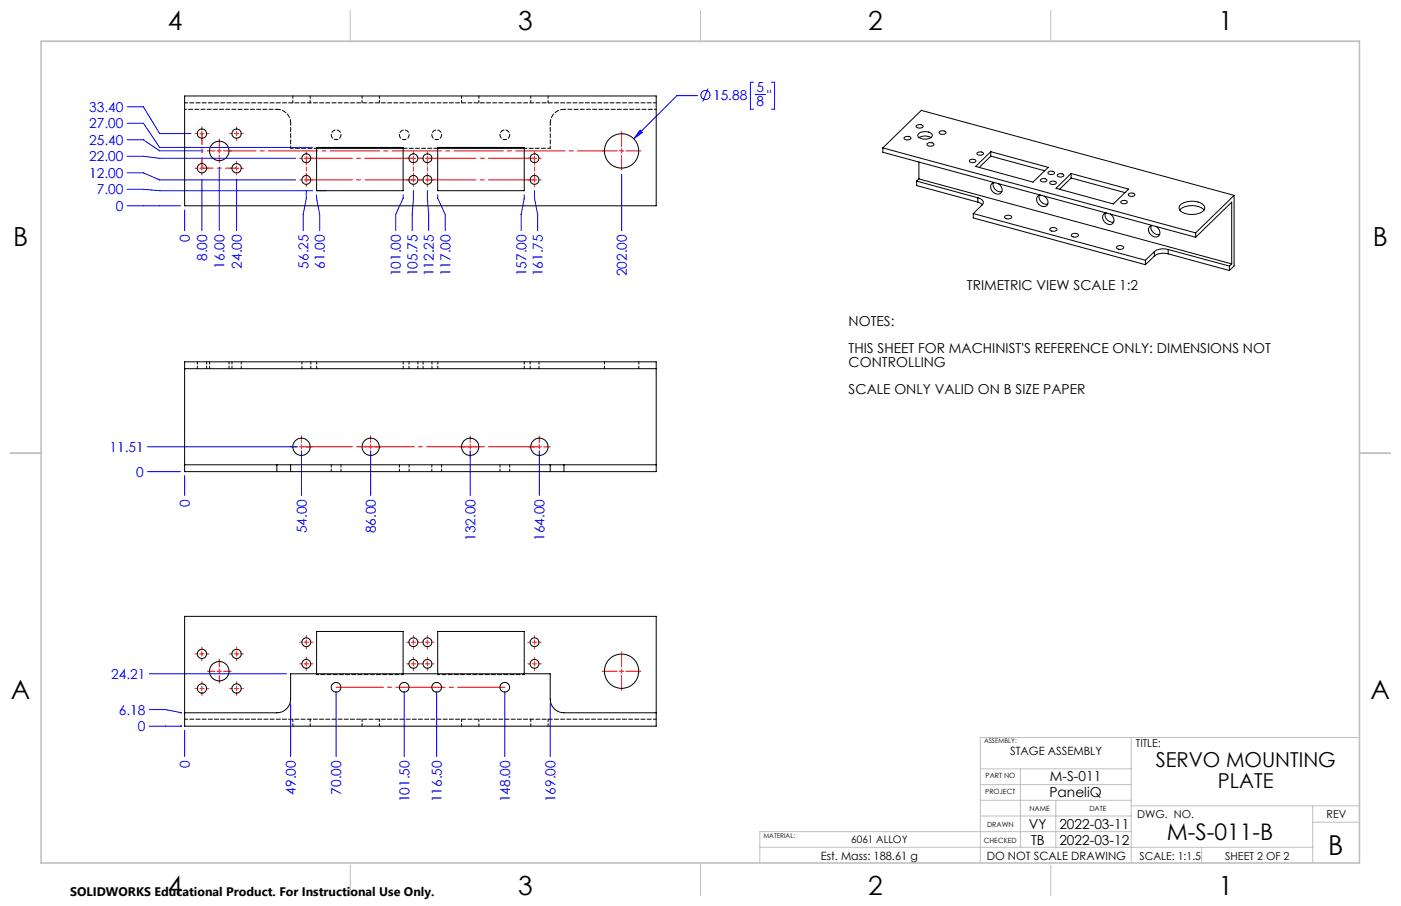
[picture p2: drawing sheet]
<svg xmlns="http://www.w3.org/2000/svg" width="432mm" height="279mm" viewBox="0 0 432 279" stroke-linecap="round" stroke-linejoin="round" font-family="sans-serif">
<g fill="none" stroke="#00f" stroke-width=".31">
<path d="M39.2 38h5l5 7.5h47.1M39.2 32.9h5l5 8.3h9.7M215 29.5h-6.4l-13.3 13.3M218.2 27.3l-1.6 4M232.2 25.4h-.9v8.3h.9M232.7 29.2h3.3M237.8 25.4h.9v8.3h-.9M39.2 58.4h5l5 .4h47.1M39.2 53.3h5l5 2.2h41.9M39.2 48.2h5l5 .6h41.9M39.2 43.1h5l5 3.4h13.5M62.2 55.2v16"/>
<path d="M67.6 51.5v19.7M72.9 55.2v16M94.4 58.8v2.3l-.9 5v5.1M127.4 58.8l-.4 7.3v5.1M131.7 58.8l.4 7.3v5.1M164.7 58.8v2.3l1 5v5.1M191.6 53.8v17.4M197.3 40.1l.7 .7-2.7 2zM39.2 63.5h16.4M56.9 64.7v6.5M97.6 60.1v1l.9 5v5.1M124.2 60.1v1l-2.2 5v5.1"/>
<path d="M134.9 60.1v1l2.3 5v5.1M161.6 60.1v1l-1 5v5.1M45.5 137.8h46.2M92.9 139.1v13.7M114.2 139.1v13.7M144.9 139.1v13.7M166.2 139.1v13.7M45.5 145.5h10.1M56.9 146.7v6.1M46 218.8h5l5 1h-.4M46 207.8h42.3M89.6 216.9v16.4"/>
<path d="M103.6 213.2v20.1M124.6 213.2v20.1M134.6 213.2v20.1M155.6 213.2v20.1M169.6 216.9v16.4M46 223.9h10M56.9 225.2v8.1"/>
<circle cx="217.4" cy="29.3" r="1.41"/>
</g>
<g fill="none" stroke="#f00" stroke-width=".31">
<path d="M62.2 39.1v.8M72.9 39.1v.8M60.1 51.9h.8M60.1 41.2h.8M61.6 51.9h1.3M61.6 41.2h1.3M62.2 40.5v1.4M62.2 42.5v.8M62.2 49.8v.8M62.2 51.2v1.3M62.2 53.2v.8M63.6 51.9h.7"/>
<path d="M63.6 41.2h.7M63.9 46.5h2.4M66.9 46.5h1.3M67.6 42.9v2.3M67.6 45.9v1.3M67.6 47.9v2.3M68.9 46.5h2.4M70.8 51.9h.8M70.8 41.2h.8M72.2 51.9h1.4M72.2 41.2h1.4M72.9 40.5v1.4"/>
<path d="M72.9 42.5v.8M72.9 49.8v.8M72.9 51.2v1.3M72.9 53.2v.8M74.3 51.9h.7M74.3 41.2h.7M92.4 48.8h.7M92.4 55.5h.7M93.7 48.8h1.4M93.7 55.5h1.4M94.4 46.8v.7M94.4 48.2v1.3"/>
<path d="M94.4 50.1v.7M94.4 53.4v.8M94.4 54.8v1.4M94.4 56.8v.7M95.7 48.8h.7M95.7 55.5h.7M125.4 48.8h.7M125.4 55.5h.7M126.8 48.8h1.3M126.8 55.5h1.3M127.4 46.8v.7M127.4 48.2v1.3"/>
<path d="M127.4 50.1v.7M127.4 53.4v.8M127.4 54.8v1.4M127.4 56.8v.7M128.7 48.8h.7M128.7 55.5h.7M129.7 48.8h.7M129.7 55.5h.7M131.1 48.8h1.3M131.1 55.5h1.3M131.7 46.8v.7M131.7 48.2v1.3"/>
<path d="M131.7 50.1v.7M131.7 53.4v.8M131.7 54.8v1.4M131.7 56.8v.7M133.1 48.8h.7M133.1 55.5h.7M162.7 48.8h.7M162.7 55.5h.7M164.1 48.8h1.3M164.1 55.5h1.3M164.7 46.8v.7M164.7 48.2v1.3"/>
<path d="M164.7 50.1v.7M164.7 53.4v.8M164.7 54.8v1.4M164.7 56.8v.7M166.1 48.8h.7M166.1 55.5h.7M185.6 46.5h4.7M190.9 46.5h1.3M191.6 40.6v4.6M191.6 45.9v1.3M191.6 47.9v4.6M192.9 46.5h4.6"/>
<path d="M89.6 137.8h2M92.3 137.8h1.3M92.9 134.4v2.1M92.9 137.1v1.4M92.9 139.1v2M94.2 137.8h2M110.9 137.8h2M113.6 137.8h1.3M114.2 134.4v2.1M114.2 137.1v1.4M114.2 139.1v2M115.6 137.8h2"/>
<path d="M141.6 137.8h2M144.3 137.8h1.3M144.9 134.4v2.1M144.9 137.1v1.4M144.9 139.1v2M146.3 137.8h1.9M162.9 137.8h2M165.6 137.8h1.3M166.2 134.4v2.1M166.2 137.1v1.4M166.2 139.1v2M167.6 137.8h2"/>
<path d="M62.2 199.6v.7M72.9 199.6v.7M92.4 198h.7M93.7 198h1.4M94.4 196v.7M94.4 197.4v1.3M94.4 199.4v.7M95.7 198h.7M125.4 198h.7M126.8 198h1.3M127.4 196v.7M127.4 197.4v1.3"/>
<path d="M127.4 199.4v.7M128.7 198h.7M129.7 198h.7M131.1 198h1.3M131.7 196v.7M131.7 197.4v1.3M131.7 199.4v.7M133.1 198h.7M162.7 198h.7M164.1 198h1.3M164.7 196v.7M164.7 197.4v1.3"/>
<path d="M164.7 199.4v.7M166.1 198h.7M60.1 201.6h.8M60.1 212.3h.8M61.6 201.6h1.3M61.6 212.3h1.3M62.2 201v1.3M62.2 203v.8M62.2 210.2v.8M62.2 211.7v1.3M62.2 213.7v.7M63.6 201.6h.7"/>
<path d="M63.6 212.3h.7M63.9 207h2.4M66.9 207h1.3M67.6 203.3v2.4M67.6 206.3v1.3M67.6 208.3v2.3M68.9 207h2.4M70.8 201.6h.8M70.8 212.3h.8M72.2 201.6h1.4M72.2 212.3h1.4M72.9 201v1.3"/>
<path d="M72.9 203v.8M72.9 210.2v.8M72.9 211.7v1.3M72.9 213.7v.7M74.3 201.6h.7M74.3 212.3h.7M92.4 204.7h.7M93.7 204.7h1.4M94.4 202.7v.7M94.4 204v1.4M94.4 206.1v.7M95.7 204.7h.7"/>
<path d="M125.4 204.7h.7M126.8 204.7h1.3M127.4 202.7v.7M127.4 204v1.4M127.4 206.1v.7M128.7 204.7h.7M129.7 204.7h.7M131.1 204.7h1.3M131.7 202.7v.7M131.7 204v1.4M131.7 206.1v.7M133.1 204.7h.7"/>
<path d="M162.7 204.7h.7M164.1 204.7h1.3M164.7 202.7v.7M164.7 204v1.4M164.7 206.1v.7M166.1 204.7h.7M185.6 207h4.7M190.9 207h1.3M191.6 201v4.7M191.6 206.3v1.3M191.6 208.3v4.6M192.9 207h4.6"/>
</g>
<path d="M166.3 137.8h-73.4" fill="none" stroke="#f00" stroke-width=".31" stroke-dasharray="15.2 1.3 1.3 1.3" stroke-dashoffset="-.5"/>
<path d="M94.4 48.8v6.7M127.4 55.5v-6.7M131.8 48.8v6.7M164.8 55.5v-6.7" fill="none" stroke="#f00" stroke-width=".31" stroke-dasharray="15.2 1.3 1.3 1.3" stroke-dashoffset="13.8"/>
<path d="M94.4 55.5h70.4M164.8 48.8h-70.4" fill="none" stroke="#f00" stroke-width=".31" stroke-dasharray="15.2 1.3 1.3 1.3" stroke-dashoffset="1"/>
<path d="M62.3 51.9v-10.7M72.9 51.9h-10.6" fill="none" stroke="#f00" stroke-width=".31" stroke-dasharray="15.2 1.3 1.3 1.3" stroke-dashoffset="11.8"/>
<path d="M70.6 46.5h115.7" fill="none" stroke="#f00" stroke-width=".31" stroke-dasharray="15.2 1.3 1.3 1.3" stroke-dashoffset="6.9"/>
<path d="M155.6 211.9h-52" fill="none" stroke="#f00" stroke-width=".31" stroke-dasharray="15.2 1.3 1.3 1.3" stroke-dashoffset=".7"/>
<g fill="none" stroke="#c0c0c0" stroke-width=".31">
<path d="M12.7 12.7h406.3M108 3.2v9.5M215.9 3.2v9.5M323.8 3.2v9.5M3.1 139.7h9.6M419.1 139.7h9.5M302.2 237.1h46.5M314.5 237.1v24.2M348.7 227.4v38.7M419 227.4h-116.8v38.7M302.2 246.8h46.5M302.2 251.6h46.5"/>
<path d="M302.2 242h46.5M325.4 246.8v14.9M348.7 248.5h70.4M348.7 256.5h-114.5v9.6M404.6 248.5v17.6M404.6 253.6h14.4M108 266.7v9.6M215.9 266.7v9.6M234.2 261.3h170.4M323.8 266.8v9.5M370.3 261.3v4.8"/>
</g>
<path d="M12.7 12.7h406.3v253.4h-406.3z" fill="none" stroke="#c0c0c0" stroke-width=".5"/>
<path d="M97.6 58.8h3" fill="none" stroke="#00f" stroke-width=".31" stroke-dasharray="15.2 1.3 1.3 1.3"/>
<path d="M197.3 40.1l.7 .7-2.7 2z" fill="#00f"/>
<g fill="none" stroke="#000" stroke-width=".31">
<path d="M56.9 29.6h145.3v33.9h-145.3zM282.4 38.7a1.41 1.41 0 0 1 2.1 .3 1.28 1.28 0 0 1-2.1-.1zM97.6 45.5h26.6v13.3h-26.6zM97.6 45.8h26.6M134.9 45.5h26.7v13.3h-26.7zM134.9 45.8h26.7M272.1 45.6v1.4l96.4 26.2M272.1 45.6l96.4 26.2M272.1 45.6l11.9-11.6 96.4 26.3M278.7 42.4a1.24 1.24 0 0 1 2 .4 1.38 1.38 0 0 1-2.1-.3zM282.5 55.8l18.9 5.2M282.5 55.8v1.4l18.9 5.1"/>
<path d="M283 41.3a3.1 3.1 0 0 1 4.3 .3 2.1 2.1 0 0 1-2.6 1.3 1.35 1.35 0 0 1-1.7-1.6zM283.2 55.2l96.4 26.2M283.2 50v5.2M283.2 55.2l-.7 .6M283.3 42.4a3.6 3.6 0 0 1 3.6 0M285.8 44.3a1.46 1.46 0 0 1 2.1 .2 1.26 1.26 0 0 1-2.2-.1zM289.7 40.5a1.16 1.16 0 0 1 1.8 .5 1.29 1.29 0 0 1-2-.2zM298.8 49.5a1.31 1.31 0 0 1 2 .2 1.25 1.25 0 0 1-2-.1zM300.7 51.3l4.7-4.5 17.7 4.8-4.7 4.6zM301.1 47.2a1.36 1.36 0 0 1 2 .2 1.28 1.28 0 0 1-2-.1zM305.4 46.8v1.4M305.4 48.2l16.6 4.5"/>
<path d="M305.4 48.2l-3.6 3.4M306.1 56.4a2.29 2.29 0 0 0 2.7 2.7M306.5 56.3a1.53 1.53 0 0 0-1.2 1.2 1.53 1.53 0 0 0 .6 1.6 1.59 1.59 0 0 0 1.6 .8 1.59 1.59 0 0 0 1.4-1.2l-.3-1.1-.9-.9M320.9 55.3a1.03 1.03 0 0 1 1-.3 1.03 1.03 0 0 1 .7 .8 1.33 1.33 0 0 1-2-.2zM323 53.1a1.27 1.27 0 0 1 2 .2 1.09 1.09 0 0 1-1 .6 1.09 1.09 0 0 1-1-.8zM323.6 56.2a1.31 1.31 0 0 1 2 .2 1.25 1.25 0 0 1-2.1-.1zM325.5 58.1l4.6-4.6 17.7 4.8-4.7 4.6zM326 53.8a1.1 1.1 0 0 1 1.8 .5 1.27 1.27 0 0 1-1.9-.3zM330.1 53.5v1.4M330.1 54.9l16.6 4.5M330.1 54.9l-3.5 3.5M347.9 59.7a1.1 1.1 0 0 1 1.8 .5 1.14 1.14 0 0 1-1.9-.3z"/>
<path d="M300 65.9l53 14.4M300 65.9v1.3l53 14.4M301.4 61a1.41 1.41 0 0 1 1.3 .7 1.41 1.41 0 0 1 0 1.5l-2.7 2.7M301.4 62.3l1.4 .8M301.4 61v1.3M309.8 66.6a1.31 1.31 0 0 1 2 .4 1.25 1.25 0 0 1-2.2-.2zM320.3 60.2a2.29 2.29 0 0 0 2.6 2.7M320.6 60.1a1.63 1.63 0 0 0-1.2 1.5 1.63 1.63 0 0 0 1 1.6 1.51 1.51 0 0 0 2.3 .2 1.51 1.51 0 0 0-.2-2.3l-.7-.6M323.6 70.6a1.37 1.37 0 0 1 2.2 .2 1.41 1.41 0 0 1-2.3-.1zM330.2 72.4a1.37 1.37 0 0 1 2.2 .2 1.41 1.41 0 0 1-2.2-.1zM340.6 65.8a2.25 2.25 0 0 0 2.7 2.6M341 65.7a1.6 1.6 0 0 0-1.2 1.4 1.6 1.6 0 0 0 .9 1.6 1.51 1.51 0 0 0 2.3 .2 1.51 1.51 0 0 0-.1-2.3l-.7-.6"/>
<path d="M344.2 76a1.36 1.36 0 0 1 2.1 .4 1.25 1.25 0 0 1-2.2-.2zM345.5 62.1a1.33 1.33 0 0 1 2 .2 1.27 1.27 0 0 1-2.1 0zM354.8 69.6a2.26 2.26 0 0 0 2.6 2.7M355.1 69.5a1.59 1.59 0 0 0-1.2 1.5 1.59 1.59 0 0 0 1 1.6 1.5 1.5 0 0 0 2.3 .1 1.5 1.5 0 0 0-.2-2.2l-.7-.7M355.8 77.6l-2.8 2.7M355.8 77.6v1.4M355.8 79l-2.8 2.6M360 76.9a4.8 4.8 0 0 0-4.2 .7M360 78.3a5 5 0 0 0-4.2 .7M360 76.9l18.9 5.2M360 76.9v1.4M360 78.3l18.9 5.1"/>
<path d="M363.6 64.8a5.9 5.9 0 0 1 7.5 0M363.9 63.1a6 6 0 0 1 7.2 .3 1.57 1.57 0 0 1-1.3 2.3 6.1 6.1 0 0 1-6.2-.9l-.2-.8zM368.5 71.8v1.4M368.5 73.2l11.1-10.9v19.1M380.4 60.3l-11.9 11.5M380.4 60.3v21.7l-1.5 1.4M353 80.3v1.3M378.9 82.1v1.3M379.6 81.4l-.7 .7M56.9 113.7h145.3M56.9 143.3h28.4M85.3 143.3h4.3"/>
<path d="M85.3 145.5h4.3M85.3 145.5h-28.4v-33.9h145.3v33.9h-28.4M85.3 143.3v2.2M89.6 143.3h80M89.6 145.5h80M89.6 143.3v2.2M169.6 143.3h4.2M169.6 145.5h4.2M169.6 143.3v2.2M173.8 143.3h28.4M173.8 143.3v2.2M56.9 190.1h145.3v33.8h-145.3z"/>
<path d="M56.9 219.8h28.4a4.2 4.2 0 0 0 4.3-4.2v-7.8h80v7.8a4.2 4.2 0 0 0 4.2 4.2h28.4M97.6 207.8v-13.1h26.6v13.1M134.9 207.8v-13.1h26.7v13.1"/>
<circle cx="62.2" cy="41.2" r="1.44"/>
<circle cx="62.2" cy="51.9" r="1.44"/>
<circle cx="67.6" cy="46.5" r="3"/>
<circle cx="72.9" cy="41.2" r="1.44"/>
<circle cx="72.9" cy="51.9" r="1.44"/>
<circle cx="94.4" cy="55.5" r="1.36"/>
<circle cx="94.4" cy="48.8" r="1.36"/>
<circle cx="127.4" cy="55.5" r="1.37"/>
<circle cx="127.4" cy="48.8" r="1.37"/>
<circle cx="131.7" cy="55.5" r="1.37"/>
<circle cx="131.7" cy="48.8" r="1.37"/>
<circle cx="164.7" cy="55.5" r="1.36"/>
<circle cx="164.7" cy="48.8" r="1.36"/>
<circle cx="191.6" cy="46.5" r="5.3"/>
<circle cx="92.9" cy="137.8" r="2.66"/>
<circle cx="114.3" cy="137.8" r="2.66"/>
<circle cx="144.9" cy="137.8" r="2.66"/>
<circle cx="166.3" cy="137.8" r="2.66"/>
<circle cx="94.4" cy="198.1" r="1.36"/>
<circle cx="127.4" cy="198.1" r="1.37"/>
<circle cx="131.7" cy="198.1" r="1.37"/>
<circle cx="164.7" cy="198.1" r="1.36"/>
<circle cx="62.2" cy="201.7" r="1.44"/>
<circle cx="62.2" cy="212.3" r="1.44"/>
<circle cx="67.6" cy="207" r="3"/>
<circle cx="72.9" cy="201.7" r="1.43"/>
<circle cx="72.9" cy="212.3" r="1.43"/>
<circle cx="94.4" cy="204.7" r="1.36"/>
<circle cx="103.6" cy="212" r="1.5"/>
<circle cx="124.6" cy="212" r="1.5"/>
<circle cx="127.4" cy="204.7" r="1.37"/>
<circle cx="131.7" cy="204.7" r="1.37"/>
<circle cx="134.6" cy="212" r="1.5"/>
<circle cx="155.6" cy="212" r="1.5"/>
<circle cx="164.7" cy="204.7" r="1.36"/>
<circle cx="191.6" cy="207" r="5.3"/>
</g>
<g fill="none" stroke="#000" stroke-width=".31" stroke-dasharray="1.3 .6" stroke-dashoffset=".5">
<path d="M90.3 29.6v2.1M95.6 31.7v-2.1M111.6 29.6v2.1M116.9 31.7v-2.1M142.3 29.6v2.1M147.6 31.7v-2.1M163.6 29.6v2.1M168.9 31.7v-2.1M60.8 111.6v2.1M63.7 113.7v-2.1M64.6 111.6v2.1M70.6 113.7v-2.1"/>
<path d="M71.5 111.6v2.1M74.4 113.7v-2.1M93.1 111.6v2.1M95.8 113.7v-2.1M97.6 113.7v-2.1M124.3 113.7v-2.1M126.1 111.6v2.1M128.8 113.7v-2.1M130.4 111.6v2.1M133.1 113.7v-2.1M134.9 113.7v-2.1M161.6 113.7v-2.1"/>
<path d="M163.4 111.6v2.1M166.1 113.7v-2.1M186.3 111.6v2.1M196.9 113.7v-2.1M102.1 143.3v2.1M105.1 145.4v-2.1M123.1 143.3v2.1M126.1 145.4v-2.1M133.1 143.3v2.1M136.1 145.4v-2.1M154.1 143.3v2.1M157.1 145.4v-2.1"/>
<path d="M90.3 221.8v2.1M95.6 223.9v-2.1M111.6 221.8v2.1M116.9 223.9v-2.1M142.3 221.8v2.1M147.6 223.9v-2.1M163.6 221.8v2.1M168.9 223.9v-2.1"/>
</g>
<path d="M56.9 31.7h145.4M89.6 45.7h8M161.6 45.7h8M56.9 221.8h145.4" fill="none" stroke="#000" stroke-width=".31" stroke-dasharray="1.3 .6" stroke-dashoffset=".4"/>
<path d="M124.3 45.7h10.6" fill="none" stroke="#000" stroke-width=".31" stroke-dasharray="1.3 .6" stroke-dashoffset=".1"/>
<path d="M89.6 37.9v7.8M169.6 45.7v-7.8M97.6 208h26.7M134.9 208h26.7" fill="none" stroke="#000" stroke-width=".31" stroke-dasharray="1.3 .6" stroke-dashoffset=".6"/>
<path d="M85.4 33.7a4.2 4.2 0 0 1 4.2 4.2M169.6 37.9a4.2 4.2 0 0 1 4.2-4.2" fill="none" stroke="#000" stroke-width=".31" stroke-dasharray="1.3 .6" stroke-dashoffset=".2"/>
<path d="M56.9 33.7h28.5M173.8 33.7h28.5M103.6 43.1a1.5 1.5 0 0 0 1.4-2.2 1.5 1.5 0 0 0-2.5-.3 1.5 1.5 0 0 0 .7 2.4l.4 .1M124.6 43.1a1.5 1.5 0 0 0 1.4-2.2 1.5 1.5 0 0 0-2.5-.3 1.5 1.5 0 0 0 .7 2.4l.4 .1M134.6 43.1a1.5 1.5 0 0 0 1.4-2.2 1.5 1.5 0 0 0-2.5-.3 1.5 1.5 0 0 0 .7 2.4l.4 .1M155.6 43.1a1.5 1.5 0 0 0 1.4-2.2 1.5 1.5 0 0 0-2.5-.3 1.5 1.5 0 0 0 .7 2.4l.4 .1" fill="none" stroke="#000" stroke-width=".31" stroke-dasharray="1.3 .6" stroke-dashoffset=".7"/>
<path d="M97.6 207.8v.2M124.3 208v-.2M134.9 207.8v.2M161.6 208v-.2" fill="none" stroke="#000" stroke-width=".31" stroke-dasharray="1.3 .6"/>
<text font-size="8.5" x="409.4" y="263.6">B</text>
<g font-size="8.1">
<text x="51.7" y="9.3">4</text>
<text x="159.7" y="9.3">3</text>
<text x="267.6" y="9.3">2</text>
<text x="375.6" y="9.3">1</text>
<text x="4" y="76">B</text>
<text x="423.1" y="76">B</text>
<text x="3.3" y="215.7">A</text>
<text x="422.4" y="215.7">A</text>
<text x="51.7" y="276">4</text>
<text x="159.7" y="276">3</text>
<text x="267.6" y="276">2</text>
<text x="375.6" y="276">1</text>
</g>
<text font-size="7.1" x="359.6" y="259.1">M-S-011-B</text>
<g font-size="6.3">
<text x="356.2" y="236.6">SERVO MOUNTING</text>
<text x="375.4" y="242.9">PLATE</text>
</g>
<g font-size="4.2" fill="#00f">
<text x="233.2" y="28.5">5</text>
<text x="27.5" y="34.5">33.40</text>
<text x="219.8" y="30.8">15.88</text>
<text x="233.2" y="32.7">8</text>
<text x="236.5" y="30.8">&quot;</text>
<text x="27.5" y="39.6">27.00</text>
<text x="27.5" y="44.7">25.40</text>
<text x="27.5" y="49.8">22.00</text>
<text x="27.5" y="54.9">12.00</text>
<text x="29.8" y="60">7.00</text>
<text x="35.7" y="65.1">0</text>
<text x="58.5" y="74.6" transform="rotate(-90 58.5 74.6)">0</text>
<text x="63.9" y="80.5" transform="rotate(-90 63.9 80.5)">8.00</text>
<text x="69.2" y="82.9" transform="rotate(-90 69.2 82.9)">16.00</text>
<text x="74.5" y="82.9" transform="rotate(-90 74.5 82.9)">24.00</text>
<text x="95.1" y="82.9" transform="rotate(-90 95.1 82.9)">56.25</text>
<text x="100.2" y="82.9" transform="rotate(-90 100.2 82.9)">61.00</text>
<text x="123.6" y="85.2" transform="rotate(-90 123.6 85.2)">101.00</text>
<text x="128.7" y="85.2" transform="rotate(-90 128.7 85.2)">105.75</text>
<text x="133.7" y="85.2" transform="rotate(-90 133.7 85.2)">112.25</text>
<text x="138.8" y="85.2" transform="rotate(-90 138.8 85.2)">117.00</text>
<text x="162.2" y="85.2" transform="rotate(-90 162.2 85.2)">157.00</text>
<text x="167.3" y="85.2" transform="rotate(-90 167.3 85.2)">161.75</text>
<text x="193.2" y="85.2" transform="rotate(-90 193.2 85.2)">202.00</text>
<text x="33.7" y="139.4">11.51</text>
<text x="42" y="147">0</text>
<text x="58.5" y="156.3" transform="rotate(-90 58.5 156.3)">0</text>
<text x="94.5" y="164.5" transform="rotate(-90 94.5 164.5)">54.00</text>
<text x="115.9" y="164.5" transform="rotate(-90 115.9 164.5)">86.00</text>
<text x="146.5" y="166.9" transform="rotate(-90 146.5 166.9)">132.00</text>
<text x="167.9" y="166.9" transform="rotate(-90 167.9 166.9)">164.00</text>
<text x="34.3" y="209.4">24.21</text>
<text x="36.6" y="220.4">6.18</text>
<text x="42.5" y="225.5">0</text>
<text x="58.5" y="236.8" transform="rotate(-90 58.5 236.8)">0</text>
<text x="91.2" y="245" transform="rotate(-90 91.2 245)">49.00</text>
<text x="105.2" y="245" transform="rotate(-90 105.2 245)">70.00</text>
<text x="126.2" y="247.4" transform="rotate(-90 126.2 247.4)">101.50</text>
<text x="136.2" y="247.4" transform="rotate(-90 136.2 247.4)">116.50</text>
<text x="157.2" y="247.4" transform="rotate(-90 157.2 247.4)">148.00</text>
<text x="171.2" y="247.4" transform="rotate(-90 171.2 247.4)">169.00</text>
</g>
<g font-size="4.2">
<text x="298" y="89.4">TRIMETRIC VIEW SCALE 1:2</text>
<text x="261.6" y="100.6">NOTES:</text>
<text x="261.6" y="108.9">THIS SHEET FOR MACHINIST'S REFERENCE ONLY: DIMENSIONS NOT</text>
<text x="261.6" y="113.1">CONTROLLING</text>
<text x="261.6" y="121.4">SCALE ONLY VALID ON B SIZE PAPER</text>
<text x="323.5" y="245.7">PaneliQ</text>
<text x="323.6" y="240.9">M-S-011</text>
<text x="317.1" y="255.5">VY</text>
<text x="326.5" y="255.5">2022-03-11</text>
<text x="317.8" y="260.6">TB</text>
<text x="326.5" y="260.6">2022-03-12</text>
</g>
<text font-size="3.8" x="21.6" y="276.3">SOLIDWORKS Educational Product. For Instructional Use Only.</text>
<g font-size="3.5">
<text x="311.3" y="232.8">STAGE ASSEMBLY</text>
<text x="253" y="265.2">Est. Mass: 188.61 g</text>
<text x="304.1" y="265.2">DO NOT SCALE DRAWING</text>
</g>
<g font-size="3.4">
<text x="350.1" y="230.5">TITLE:</text>
<text x="350.5" y="252.1">DWG. NO.</text>
<text x="408.9" y="252.4">REV</text>
<text x="351.2" y="265.2">SCALE: 1:1.5</text>
<text x="377.6" y="265.2">SHEET 2 OF 2</text>
</g>
<text font-size="3.2" x="262.3" y="260.1">6061 ALLOY</text>
<g font-size="2.2">
<text x="303.6" y="245">PROJECT</text>
<text x="303.8" y="240">PART NO</text>
<text x="317.3" y="250">NAME</text>
<text x="335.8" y="250">DATE</text>
<text x="304.2" y="255">DRAWN</text>
<text x="303.2" y="260.1">CHECKED</text>
</g>
<g font-size="2">
<text x="303.3" y="229.2">ASSEMBLY:</text>
<text x="235.3" y="258.5">MATERIAL:</text>
</g>
</svg>
